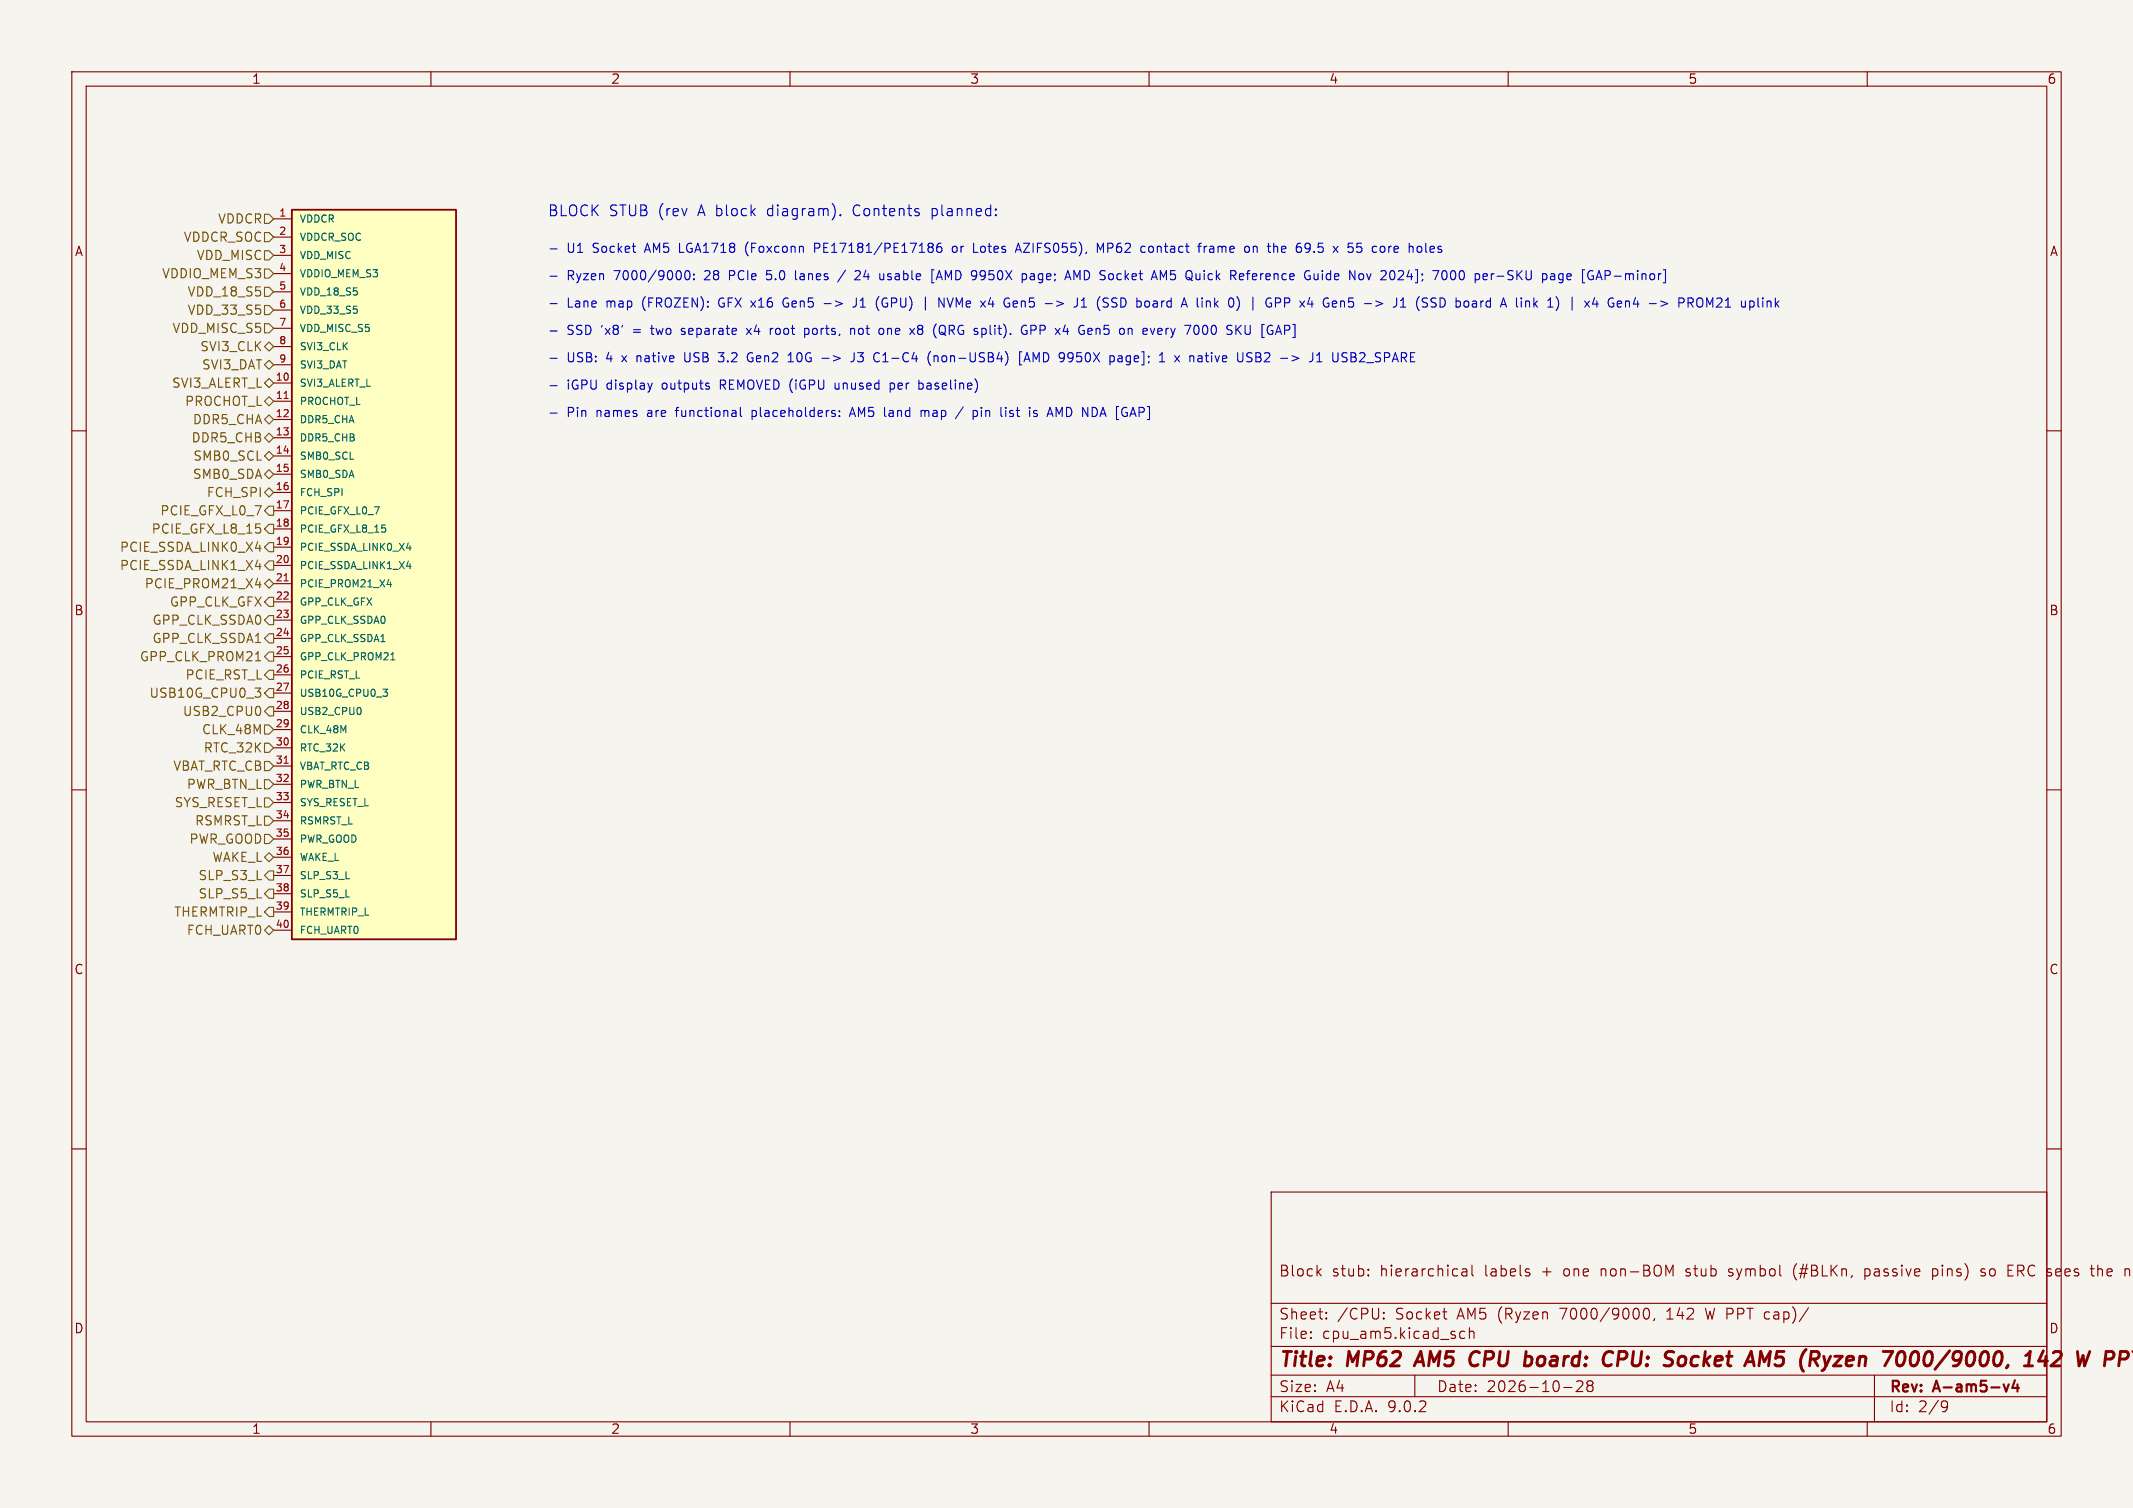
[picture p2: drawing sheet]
<svg xmlns="http://www.w3.org/2000/svg" width="297mm" height="210mm" viewBox="0 0 297 210" stroke-linecap="round" stroke-linejoin="round" font-family="sans-serif">
<path d="M0 0h297v210h-297z" fill="#f5f4ef" stroke="#f5f4ef" stroke-width=".14"/>
<g fill="none" stroke="#840000" stroke-width=".15">
<path d="M10 10h277v190h-277zM12 12h273v186h-273zM60 10v2M110 10v2M160 10v2M210 10v2M260 10v2M10 60h2M285 60h2M10 110h2M285 110h2M10 160h2"/>
<path d="M177 166h108v32h-108zM183.5 177.1l.5 .6M184 176.7l-.6 .6M190.5 177.6h.1l-.1 .1M190.5 176.8h.1l-.1 .1M190.5 177.6v.1M190.5 176.8v.1M203.6 176.8l.1-.1 .5 .1v.9M204.2 177.1h-.5a.29 .29 0 0 0-.2 .3 .29 .29 0 0 0 .2 .3l.5-.1M205 176.2v1.3l.2 .2M213 177.3v.1v.2M234.7 177.6l.2 .1"/>
<path d="M234.8 176.8l-.1 .1 .1 .2M240.7 177.6l.4 .1M240.9 176.7l-.2 .2v.2l.2 .1M250.2 176a1.72 1.72 0 0 0 0 2.3M259.7 176.8l.1-.1 .4 .1M259.7 177.6l.1 .1 .4-.1M259.7 176.7v1.5M269.1 176.8l.4-.1 .3 .3M269.1 176.7v1.5M269.8 177.4l-.3 .3-.4-.1M276.4 176.8l-.4-.1-.2 .2 .1 .2 .5 .2 .1 .1-.1 .2-.2 .1-.4-.1M279.6 177.7h.7"/>
<path d="M279.6 176.2h.7M285 160h2M292.1 176.2v1.5M292.5 176.7l-.4 .1M60 198v2M110 198v2M160 198v2M177 194.5h108M177 191.5h108M177 187.5h108M177 181.5h108M182.5 186.3h.1l-.1 .1"/>
<path d="M182.5 186.3v.1M182.5 185.5v.1M182.5 185.5h.1l-.1 .1M184.7 183.6v.1M184.7 183.6h-.1l.1 .1M184.7 182.8v.1M184.7 182.8h-.1l.1 .1M192.7 183.6v.1M192.7 183.6h-.1l.1 .1M192.7 182.8v.1M192.7 182.8h-.1l.1 .1M197 191.5v3"/>
<path d="M204 185.5l-.5-.1-.3 .3v.4l.2 .2 .1 .1 .5-.1M204.6 185.5a.37 .37 0 0 1 .6 .1v.8M204.6 184.9v1.5M210 198v2M217.7 193.2h1.2M219.5 192.4l.2-.1 .5 .1a.41 .41 0 0 1 .1 .5l-.8 .9h.9M221.2 192.9h-.1a.31 .31 0 0 1-.1-.4 .31 .31 0 0 1 .2-.2l.5 .1a.31 .31 0 0 1 .1 .3 .31 .31 0 0 1-.3 .2M221.2 192.9l-.2 .3v.5l.2 .1 .5-.1 .1-.2-.1-.4-.2-.2M221.2 192.9h.3M229 182.3a.36 .36 0 0 1 .3-.1 .36 .36 0 0 1 .3 .3 .77 .77 0 0 1-.4 1.2 .91 .91 0 0 1-.2-1.4zM230.4 183.6l-.2 .3M232.1 183.7h.9"/>
<path d="M232.2 182.6h-.1M237.5 182.2l.3 1.5M260 198v2M261 191.5v6.5M270.6 195.1h.3l.2 .1a.99 .99 0 0 1-.4 1.4h-.2M271.2 195.7l-.3 .3h-.3"/>
</g>
<path d="M279.7 192.8l-.4 1M280.6 192.2l-.4 1.1h.9M280.9 192.8v1" fill="none" stroke="#840000" stroke-width=".3"/>
<g fill="none" stroke="#840000" stroke-width=".4">
<path d="M197.8 188.2l-.9 2M204.9 190.1l.3 .1 .5-.1M205.6 188.2l-.4 .1-.3 .2M224.2 188.2l.4 .2M225.3 189.3h.8M226.2 188.2h-.7l-.3 2M234.1 188.9l.5 .1 .2 .3-.1 .5-.4 .4M245.7 189.6l.8-1.4-.2 2M247.1 190l.1 .1M251.5 187.9l-.1 .1M255.5 188.9h1l-1.2 1.3h1M266.4 188.3a.44 .44 0 0 1 .7 .3 1.15 1.15 0 0 1-.8 1.6"/>
<path d="M268.1 188.6a1.52 1.52 0 0 0 0 1.5M284.5 188.1l-.6 1.4h1.2M284.9 188.9l-.2 1.3M285.9 188.4l.3-.2h.5a.45 .45 0 0 1 .3 .6l-.1 .3-1.3 1.1h1.2M295.1 189.3h.8a.55 .55 0 0 0 .4-.5 .55 .55 0 0 0-.3-.6h-.7l-.3 2M297 188.2h.1"/>
</g>
<path d="M40.6 29.2h22.9v101.6h-22.9z" fill="#ffffc2"/>
<path d="M40.6 29.2h22.9v101.6h-22.9z" fill="none" stroke="#840000" stroke-width=".25"/>
<g fill="none" stroke="#840000" stroke-width=".15">
<path d="M38.1 30.5h2.5M38.1 33h2.5M38.1 35.6h2.5M38.1 38.1h2.5M38.1 40.6h2.5M38.1 43.2h2.5M38.1 45.7h2.5M38.1 48.3h2.5M38.1 50.8h2.5M38.1 53.3h2.5M38.1 55.9h2.5M38.1 58.4h2.5"/>
<path d="M38.1 61h2.5M38.1 63.5h2.5M38.1 66h2.5M38.1 68.6h2.5M38.1 71.1h2.5M38.1 73.7h2.5M38.1 76.2h2.5M38.1 78.7h2.5M38.1 81.3h2.5M38.1 83.8h2.5M38.1 86.4h2.5M38.1 88.9h2.5"/>
<path d="M38.1 91.4h2.5M38.1 94h2.5M38.1 96.5h2.5M38.1 99.1h2.5M38.1 101.6h2.5M38.1 104.1h2.5M38.1 106.7h2.5M38.1 109.2h2.5M38.1 111.8h2.5M38.1 114.3h2.5M38.1 116.8h2.5M38.1 119.4h2.5"/>
<path d="M38.1 121.9h2.5M38.1 124.5h2.5M38.1 127h2.5M38.1 129.5h2.5"/>
</g>
<path d="M39.6 55.5h.5M39.6 80.9h.5M39.6 106.3h.5" fill="none" stroke="#a90000" stroke-width=".15"/>
<path d="M53.2 73.1h.5M53.6 73.5l.1 .2-.1 .4M56.6 76.3h.6M56.6 78.9h.6M57.1 76v.7M57.1 78.5v.7M50.2 98.6l.1 .3-.1 .5M53.3 96h.6l-.3 .4 .3 .1v.3l-.1 .2h-.3M53.9 81.4h.6M54.4 81.1v.6M54.4 91.9h.6" fill="none" stroke="#006464" stroke-width=".15"/>
<g fill="none" stroke="#725600" stroke-width=".15">
<path d="M36.8 32.4h.7l.6 .6-.6 .7h-.7zM36.8 29.8h.7l.6 .7-.6 .6h-.7zM36.8 34.9h.7l.6 .7-.6 .6h-.7zM36.8 37.5h.7l.6 .6-.6 .6h-.7zM36.8 40h.7l.6 .6-.6 .7h-.7zM36.8 42.5h.7l.6 .7-.6 .6h-.7zM36.8 45.1h.7l.6 .6-.6 .7h-.7zM36.8 48.3l.7-.7 .6 .7-.6 .6zM36.8 50.8l.7-.6 .6 .6-.6 .6zM36.8 53.3l.7-.6 .6 .6-.6 .7zM36.8 55.9l.7-.7 .6 .7-.6 .6zM36.8 58.4l.7-.6 .6 .6-.6 .7z"/>
<path d="M35.6 76.4h.8M35.6 78.9h.8M35.6 73h.6M36.2 75.9v.9M36.2 78.5v.8M36.2 73.5l.1 .2v.3l-.1 .2M36.8 61l.7-.7 .6 .7-.6 .6zM36.8 66l.7-.6 .6 .6-.6 .7zM36.8 68.6l.7-.7 .6 .7-.6 .6zM37.5 75.6h.6v1.2h-.6l-.7-.6zM37.5 78.1h.6v1.3h-.6l-.7-.7zM37.5 62.9l.6 .6-.6 .6-.7-.6z"/>
<path d="M37.5 70.5h.6v1.3h-.6l-.7-.7zM37.5 73h.6v1.3h-.6l-.7-.6zM35.5 95.8h.8l-.4 .5 .3 .1 .1 .5-.2 .2h-.4M35.6 81.4h.8M35.6 92h.7M36.2 81v.9M36.2 98.6v.8M36.8 81.3l.7-.7 .6 .7-.6 .6zM36.8 83.8l.7-.6h.6v1.3h-.6zM36.8 86.4l.7-.7h.6v1.3h-.6zM37.5 88.3h.6v1.2h-.6l-.7-.6zM37.5 90.8h.6v1.3h-.6l-.7-.7z"/>
<path d="M37.5 93.3h.6v1.3h-.6l-.7-.6zM37.5 95.9h.6v1.3h-.6l-.7-.7zM37.5 98.4h.6v1.3h-.6l-.7-.6zM36.8 103.5h.7l.6 .6-.6 .7h-.7zM36.8 101h.7l.6 .6-.6 .6h-.7zM36.8 106h.7l.6 .7-.6 .6h-.7zM36.8 108.6h.7l.6 .6-.6 .7h-.7zM36.8 111.1h.7l.6 .7-.6 .6h-.7zM36.8 113.7h.7l.6 .6-.6 .6h-.7zM36.8 116.2h.7l.6 .6-.6 .7h-.7zM36.8 119.4l.7-.7 .6 .7-.6 .6zM36.8 124.5l.7-.7h.6v1.3h-.6z"/>
<path d="M36.8 129.5l.7-.6 .6 .6-.6 .7zM37.5 121.3h.6v1.3h-.6l-.7-.7zM37.5 126.4h.6v1.2h-.6l-.7-.6z"/>
</g>
<g fill="none" stroke="#0000c2" stroke-width=".15">
<path d="M76.6 34.7h1M76.6 38.5h1M95.5 37.7h.3a.79 .79 0 0 1 0 1.3h-.1a.84 .84 0 0 1-.2-1.3zM96.6 38.2v.1M96.6 38.8v.2M103.9 34.1l-.1 .4 .1 .8M106.7 38.8l.2 .2M107.4 37.7h-.6l-.1 .6 .2-.1M110.8 37.7v1.1l.2 .2M113.4 34.5h.5M113.9 33.9h-.5v1.2M117 29.9l.1 .1h-.1"/>
<path d="M117 29.9l-.1 .1h.1M117 29.9v.1M117.7 37.6l-1.1 1.7M119.1 37.8l.1-.1h.3l.3 .2M119.8 38l-.1 .2-.7 .8h.8M123 38.1v.9M123 38.8l-.1 .2M129.8 29v1.5M129.8 30h.1M129.8 33.9l.1 .2-.1 .3M129.8 34.5l.1 .2-.1 .4M129.9 29l-.1 .1"/>
<path d="M130.1 37.6h-.3v1.8h.3M130.4 39l.4-1.3 .4 1.3M130.5 38.6h.6M131 33.9a.5 .5 0 0 0-.6 .5v.5l.1 .2h.4l.2-.1 .1-.4-.2-.2h-.3l-.3 .2M133.1 34.4l-.3-.1-.2 .2 .1 .5 .1 .1h.3M135.6 35.1h.6M136.6 39h.2M136.7 37.7l-.2 .2v.3l.2 .3M141.4 35.1l.4-1.2 .4 1.2M141.5 34.8h.6M142.8 38.2l.1 .2v.3l-.1 .2M143.5 38.2h.5"/>
<path d="M143.9 38.5h-.3a.25 .25 0 0 0-.2 .2 .25 .25 0 0 0 .2 .3h.3M150.4 37.7l-.4 .9-.5-.9v1.3M152.8 35.1v-1.2l.4 .9 .4-.9v1.2M160.4 34.3l-.3 .1-.2 .1 .1 .5 .4 .1M161.6 37.7l.4 .9 .4-.9v1.3M166.8 34.3h.5M167.3 33.9h-.3M167.7 34.3v.8M168 34.3l-.2 .1-.1 .1M173.5 38.1h.5M174 37.7h-.2l-.1 .2v1.1M174.5 34.4l.4-.1 .2 .2"/>
<path d="M174.5 34.3v.8M178.5 34.4v.7M179 34.6l-.6 .1M182 33.9l.4 .1a.84 .84 0 0 1-.3 1.1M182.4 34.4l-.2 .3h-.2M183.5 38.8l-.2 .2-.3-.1M183.5 38.1v.9M184.1 37.7v.1M184.1 38.1v.9M187.7 35l.2 .1h.3M188.4 33.9h-.6l-.1 .6 .2-.1h.3M190.3 38.1l.3 .9 .3-.9"/>
<path d="M193.4 34.3v.8M193.7 34.3l-.2 .1-.1 .1M194.9 37.7h.4l.1 .3v.2l-.7 .8h.7M198.5 33.9v1.1l.2 .1M199.2 34.4v.7M199.7 34.6l-.6 .1M201.4 37.8l.1 .4-.1 .6M202.1 37.8l.3-.1a.79 .79 0 0 1 0 1.3l-.2-.1-.2-.2v-.5zM207.9 38.1h.1M208.4 38.5h1M217.6 38.2l-.3-.1-.3 .3v.3l.1 .2h.5M217.6 38.1v1l-.2 .3-.3-.1"/>
<path d="M218.6 38.1h-.2l-.2 .2v.6l.4 .1M218.8 38.4l-.6 .1M223.5 37.7h.5l.2 .2-.1 .4-.6 .1M76.6 53.7h1M76.6 42.3h1M76.6 46.1h1M76.6 49.9h1M76.6 57.5h1M90.8 53.3l-.3 .9M94.9 46.5l.1 .1M95 45.7l-.1 .2 .1 .3M95.4 49.1v1l.2 .3"/>
<path d="M100 49.1h.8l-.4 .5h.2M100.1 50.3l.5 .1M103.1 56.7v1.1l.2 .2M103.9 45.7l.7 .9M104.6 45.7l-.7 .9M104.6 49.8h.2M104.7 49.1a.64 .64 0 0 0-.6 .6 .64 .64 0 0 0 .5 .7l.2-.1M104.7 57.2v1.2M104.7 57.9l.1 .1M104.8 57.2h-.1M107.6 45.7l-.2 .1-.1 .2M109.4 41.5a.68 .68 0 0 0-.4 .6 .68 .68 0 0 0 .4 .7"/>
<path d="M109.7 50.4h.8M110 49.3l.1-.2v1.3M112 45.8l.4-.1 .2 .3v.3l-.1 .2h-.5M112 45.7v1.3M114.5 49.9h.9M114.8 42.3h.9M116.3 57.6v.3M116.3 53.3v.7v.1l.3 .1M116.9 57.9v.1M116.9 57.2v.1M118.4 57.6h.6M118.5 45.9l.1-.2 .3 .1 .1 .8"/>
<path d="M118.5 45.7v.9M118.7 56.7l-.4 1.3M118.9 49.1v.9a.41 .41 0 0 1-.4 .4M119.2 41.5v.9a.41 .41 0 0 1-.4 .4M119.4 49.1h.8M119.4 50.3l.2 .1h.4M122.2 43l.2 .3M122.4 41.3l-.2 .3M122.8 45.7l.2 .3v.3l-.2 .3M122.9 50.4h.8M123 49.4l-.1 .1M123 41.6l-.2 .4 .1 .5 .1 .2"/>
<path d="M124 53.3v1.3M124 53.4l.3-.1 .2 .2M124.5 54.1l-.2 .1-.3-.1M128 45.9l-.2 .1v.3l.1 .2 .3 .1M128 45.9h.2M128.1 53.3l.3 .1 .2 .2-.1 .5-.4 .1M128.2 57.2v.8M128.2 57.3l.4-.1 .2 .1M128.2 45.3l-.3 .1-.1 .1 .2 .4M128.8 57.3v.7M129 57.2l-.2 .1M129.2 50l.1 .5 .3 .4"/>
<path d="M129.6 48.9l-.3 .4-.1 .5M130.1 49.7l.1-.2 .3 .1 .1 .8M130.1 49.5v.9M130.7 41.5l.8 1.3v-1.3M131 45.4a.43 .43 0 0 1 .6 .1M131 46.3h.3l.3 .3M131.6 46.4a.43 .43 0 0 1-.6 .1M131.9 41.5l.4 1.3M134.1 56.7l-1.1 1.6M135.5 57.2h.4l.2 .2v.4l-.1 .1h-.5M135.5 57.2v1.2M136.7 56.7v.2"/>
<path d="M137.1 45.7l.2 .3v.3l-.2 .3M140 56.7v.2M140 57.2v.8M140.6 57.9l.3 .1M140.8 57.2l-.2 .1 .2 .3M141.1 42.6l.2 .2 .3-.1M141.6 42l-.3-.1-.2 .2M141.7 42.2l-.6 .1M142.3 49h-.3v1.8h.3M142.5 45.4h.4M142.6 50.4l.4-1.3 .4 1.3M142.7 50h.6"/>
<path d="M142.8 46h.2v.5l-.2 .1-.3-.1M143.9 57.4l.6 .4-.2 .2-.4-.1M144.2 45.4l-.2-.1h-.5v1.3M144.2 45.9l-.2 .1h-.5M144.4 57.2h-.3l-.2 .1M147.1 56.7l.4 .9 .4-.9M147.1 41.9l1 .4-1 .3M148.9 49.1l.5 .1a.84 .84 0 0 1-.3 1.2M149.4 49.7l-.2 .2h-.3M150.6 42.8h.7M150.6 41.9l.3-.4v1.3M154.8 42.7l.5 .1"/>
<path d="M155.3 41.5h-.3l-.2 .2 .1 .3 .4 .2M155.6 50.2l.2 .2 .4-.1M155.7 49.6h.5v.8M156.2 49.8l-.4 .1-.2 .2M161 41.9l-.4 .1M161 42.3h-.3a.25 .25 0 0 0-.2 .2 .25 .25 0 0 0 .2 .3h.3M161.4 45.7l.4 .1v.2l-.6 .2M161.8 46.5l-.4 .1M163.6 49.5l.6 .9M164.2 49.5l-.6 .9M165.7 49.5v.9M166.2 49.6l-.3-.1-.2 .2"/>
<path d="M166.7 41.5v1.1l.2 .2M167.8 49.5h.5M168 45.4l-.3-.1a.79 .79 0 0 0 0 1.3l.3-.1M168.2 50.4h.1M173.4 45.3v1.2l.2 .1 .4-.1M174.1 49.8l.2 .2v.3l-.2 .1M174.1 49.1l.2 .1M174.9 49.7h.4M175.3 49.7l.2 .1M175.4 49.2l-.5-.1v1.3h.5M175.4 49.7h-.1M176.7 41.5l.3 .1"/>
<path d="M176.8 42.2h.3v.4l-.3 .2M178.9 46h.5M178.9 41.5h.5l.2 .2-.1 .4-.6 .1M179.4 45.3h-.5v1.3M184.5 42.7l.3 .1M184.9 41.5l-.4 .1M185.6 49.1v1l.2 .3M187.8 42.6l.1 .2 .5-.1M188.1 49.1h.4l.2 .1 .1 .3-.3 .2M188.1 49.7h.4M188.4 41.5h-.6v.6l.1-.1h.5M188.5 49.7a.34 .34 0 0 1 .4 .3 .34 .34 0 0 1-.3 .4h-.5"/>
<path d="M194.3 42.7l-.3 .1M197.6 41.3a1.46 1.46 0 0 0 0 2M198 42.7l.5 .1M198.6 41.5h-.3l-.3 .2 .2 .3 .3 .2M201.1 41.7l.1 .3-.1 .6M207 42.7h.5M207 42h.5M213.6 41.5v1.3M213.7 42.3l.4 .5M214.1 41.9l-.5 .5M220.7 41.9l.6 .9M221.3 41.9l-.6 .9"/>
<path d="M224.3 41.5a.68 .68 0 0 0-.4 .6 .68 .68 0 0 0 .4 .7M225.4 41.9l.3 .1 .1 .2-.6 .1M225.7 42.7l-.3 .1M226.3 41.9v.9M226.5 41.9l-.2 .1M229.7 42.3h.9M235 41.5h.5l.3 .2-.1 .4-.7 .1M235.4 42.2l.4 .6M239 41.6l.2-.1h.3l.2 .1 .1 .3-.1 .1-.7 .8h.8"/>
</g>
<g font-size="2.8" fill="#840000">
<text x="178" y="190.9">Title:</text>
<text x="187.7" y="190.9">MP62</text>
<text x="198.1" y="190.9">AM5</text>
<text x="206.3" y="190.9">CPU</text>
<text x="214.7" y="190.9">board:</text>
<text x="226.5" y="190.9">CPU:</text>
<text x="235.8" y="190.9">Socket</text>
<text x="248.1" y="190.9">AM5</text>
<text x="256.3" y="190.9">(Ryzen</text>
<text x="268.6" y="190.9">7000/9000,</text>
<text x="289.2" y="190.9">142</text>
</g>
<g font-size="2.1" fill="#0000c2">
<text x="76.2" y="30.2">BLOCK</text>
<text x="84.8" y="30.2">STUB (rev</text>
<text x="97.4" y="30.2">A block</text>
<text x="107.3" y="30.2">diagram).</text>
<text x="119.4" y="30.2">Contents</text>
<text x="130.4" y="30.2">planned:</text>
</g>
<g font-size="2.1" fill="#840000">
<text x="178" y="178">Block</text>
<text x="185.4" y="178">stub:</text>
<text x="192.2" y="178">hierarchical</text>
<text x="206.9" y="178">labels</text>
<text x="215" y="178">+</text>
<text x="218.1" y="178">one</text>
<text x="223.4" y="178">non-BOM</text>
<text x="235.5" y="178">stub</text>
<text x="241.5" y="178">symbol</text>
<text x="250.7" y="178">(#BLKn,</text>
<text x="260.8" y="178">passive</text>
<text x="270.4" y="178">pins)</text>
<text x="277.3" y="178">so</text>
<text x="281.2" y="178">ERC</text>
<text x="286.8" y="178">sees</text>
<text x="293.1" y="178">the</text>
<text x="178" y="184">Sheet:</text>
<text x="186.2" y="184">/CPU:</text>
<text x="194.4" y="184">Socket</text>
<text x="203.1" y="184">AM5 (Ryzen</text>
<text x="217.6" y="184">7000/9000,</text>
<text x="232.7" y="184">142</text>
<text x="238.2" y="184">W PPT cap)/</text>
<text x="178" y="186.7">File:</text>
<text x="184.1" y="186.7">cpu_am5.kicad_sch</text>
<text x="178" y="196.9">KiCad</text>
<text x="178" y="194.1">Size:</text>
<text x="184.7" y="194.1">A4</text>
<text x="185.7" y="196.9">E.D.A.</text>
<text x="193.3" y="196.9">9.0.2</text>
<text x="200" y="194.1">Date:</text>
<text x="207" y="194.1">2026-10-28</text>
<text x="263" y="194.3">Rev:</text>
<text x="263" y="196.9">Id:</text>
<text x="267.1" y="196.9">2/9</text>
<text x="269.4" y="194.3">A-am5-v4</text>
</g>
<g font-size="1.8" fill="#840000">
<text x="35" y="11.9">1</text>
<text x="85" y="11.9">2</text>
<text x="135" y="11.9">3</text>
<text x="185" y="11.9">4</text>
<text x="235" y="11.9">5</text>
<text x="285" y="11.9">6</text>
<text x="10.3" y="35.9">A</text>
<text x="285.3" y="35.9">A</text>
<text x="10.3" y="85.9">B</text>
<text x="285.3" y="85.9">B</text>
<text x="10.3" y="135.9">C</text>
<text x="285.3" y="135.9">C</text>
<text x="10.3" y="185.9">D</text>
<text x="285.3" y="185.9">D</text>
<text x="35" y="199.9">1</text>
<text x="85" y="199.9">2</text>
<text x="135" y="199.9">3</text>
<text x="185" y="199.9">4</text>
<text x="235" y="199.9">5</text>
<text x="285" y="199.9">6</text>
</g>
<g font-size="1.8" fill="#725600">
<text x="25.5" y="33.9">VDDCR_SOC</text>
<text x="30.3" y="31.3">VDDCR</text>
<text x="22.5" y="39">VDDIO_MEM_S3</text>
<text x="26" y="41.5">VDD_18_S5</text>
<text x="27.3" y="36.4">VDD_MISC</text>
<text x="23.9" y="46.6">VDD_MISC_S5</text>
<text x="26" y="44">VDD_33_S5</text>
<text x="27.8" y="49.1">SVI3_CLK</text>
<text x="28" y="51.7">SVI3_DAT</text>
<text x="23.9" y="54.2">SVI3_ALERT_L</text>
<text x="25.7" y="56.7">PROCHOT_L</text>
<text x="26.8" y="59.3">DDR5_CHA</text>
<text x="26.6" y="61.8">DDR5_CHB</text>
<text x="26.8" y="64.4">SMB0_SCL</text>
<text x="22.2" y="72">PCIE_GFX_L0_7</text>
<text x="26.8" y="66.9">SMB0_SDA</text>
<text x="28.7" y="69.4">FCH_SPI</text>
<text x="16.6" y="77.1">PCIE_SSDA_LINK0_X4</text>
<text x="21" y="74.5">PCIE_GFX_L8_15</text>
<text x="16.6" y="79.6">PCIE_SSDA_LINK1_X4</text>
<text x="20" y="82.1">PCIE_PROM21_X4</text>
<text x="21.1" y="87.2">GPP_CLK_SSDA0</text>
<text x="21.1" y="89.8">GPP_CLK_SSDA1</text>
<text x="23.6" y="84.7">GPP_CLK_GFX</text>
<text x="19.4" y="92.3">GPP_CLK_PROM21</text>
<text x="25.7" y="94.8">PCIE_RST_L</text>
<text x="20.7" y="97.4">USB10G_CPU0_3</text>
<text x="25.4" y="99.9">USB2_CPU0</text>
<text x="24" y="107.5">VBAT_RTC_CB</text>
<text x="28" y="102.5">CLK_48M</text>
<text x="28.3" y="105">RTC_32K</text>
<text x="24.2" y="112.6">SYS_RESET_L</text>
<text x="25.9" y="110.1">PWR_BTN_L</text>
<text x="26.3" y="117.7">PWR_GOOD</text>
<text x="27.1" y="115.2">RSMRST_L</text>
<text x="27.5" y="122.8">SLP_S3_L</text>
<text x="27.5" y="125.3">SLP_S5_L</text>
<text x="29.5" y="120.2">WAKE_L</text>
<text x="24.2" y="127.9">THERMTRIP_L</text>
<text x="25.9" y="130.4">FCH_UART0</text>
</g>
<g font-size="1.8" fill="#0000c2">
<text x="78.9" y="35.3">U1</text>
<text x="82.7" y="35.3">Socket</text>
<text x="90.1" y="35.3">AM5</text>
<text x="95" y="35.3">LGA1718</text>
<text x="104.4" y="35.3">(Foxconn</text>
<text x="114.2" y="35.3">PE17181/PE17186</text>
<text x="133.7" y="35.3">or</text>
<text x="136.8" y="35.3">Lotes</text>
<text x="143" y="35.3">AZIFS055),</text>
<text x="154.4" y="35.3">MP62</text>
<text x="160.7" y="35.3">contact</text>
<text x="169" y="35.3">frame</text>
<text x="175.6" y="35.3">on</text>
<text x="179.1" y="35.3">the</text>
<text x="183.2" y="35.3">69.5</text>
<text x="188.6" y="35.3">x</text>
<text x="190.8" y="35.3">55</text>
<text x="194.4" y="35.3">core</text>
<text x="199.7" y="35.3">holes</text>
<text x="78.9" y="39.1">Ryzen</text>
<text x="85.6" y="39.1">7000/9000:</text>
<text x="98.4" y="39.1">28</text>
<text x="102" y="39.1">PCIe</text>
<text x="107.4" y="39.1">5.0</text>
<text x="111.6" y="39.1">lanes</text>
<text x="120.3" y="39.1">24</text>
<text x="123.9" y="39.1">usable</text>
<text x="131.3" y="39.1">[AMD</text>
<text x="137.2" y="39.1">9950X</text>
<text x="144.4" y="39.1">page;</text>
<text x="150.7" y="39.1">AMD Socket</text>
<text x="163.1" y="39.1">AM5</text>
<text x="168" y="39.1">Quick</text>
<text x="174.4" y="39.1">Reference</text>
<text x="185" y="39.1">Guide</text>
<text x="191.4" y="39.1">Nov</text>
<text x="196" y="39.1">2024];</text>
<text x="203.5" y="39.1">7000</text>
<text x="209.5" y="39.1">per-SKU</text>
<text x="219.1" y="39.1">page</text>
<text x="224.8" y="39.1">[GAP-minor]</text>
<text x="78.9" y="42.9">Lane</text>
<text x="78.9" y="46.7">SSD 'x8'</text>
<text x="84.5" y="42.9">map</text>
<text x="88.4" y="46.7">=</text>
<text x="89.7" y="42.9">(FROZEN):</text>
<text x="91.2" y="46.7">two</text>
<text x="95.5" y="46.7">separate</text>
<text x="100.5" y="42.9">GFX x16</text>
<text x="104.9" y="46.7">x4</text>
<text x="108.3" y="46.7">root</text>
<text x="109.9" y="42.9">Gen5</text>
<text x="113.3" y="46.7">ports,</text>
<text x="115.8" y="42.9">-&gt;</text>
<text x="119.9" y="46.7">not</text>
<text x="120.1" y="42.9">J1</text>
<text x="123.4" y="42.9">(GPU)</text>
<text x="124.1" y="46.7">one</text>
<text x="128.6" y="46.7">x8</text>
<text x="130.2" y="42.9">|</text>
<text x="132" y="46.7">(QRG</text>
<text x="132.6" y="42.9">NVMe x4</text>
<text x="137.9" y="46.7">split).</text>
<text x="142.1" y="42.9">Gen5</text>
<text x="144.7" y="46.7">GPP</text>
<text x="148" y="42.9">-&gt;</text>
<text x="149.7" y="46.7">x4</text>
<text x="152.3" y="42.9">J1</text>
<text x="153.1" y="46.7">Gen5</text>
<text x="155.7" y="42.9">(SSD</text>
<text x="159" y="46.7">on</text>
<text x="161.4" y="42.9">board</text>
<text x="162.5" y="46.7">every</text>
<text x="167.9" y="42.9">A link</text>
<text x="168.5" y="46.7">7000</text>
<text x="174.5" y="46.7">SKU</text>
<text x="174.8" y="42.9">0)</text>
<text x="178" y="42.9">|</text>
<text x="179.5" y="46.7">[GAP]</text>
<text x="180.4" y="42.9">GPP</text>
<text x="185.4" y="42.9">x4</text>
<text x="188.8" y="42.9">Gen5</text>
<text x="194.7" y="42.9">-&gt;</text>
<text x="199" y="42.9">J1</text>
<text x="202.3" y="42.9">(SSD</text>
<text x="208" y="42.9">board</text>
<text x="214.6" y="42.9">A link</text>
<text x="221.5" y="42.9">1)</text>
<text x="224.7" y="42.9">|</text>
<text x="227.1" y="42.9">x4</text>
<text x="230.5" y="42.9">Gen4</text>
<text x="236.4" y="42.9">-&gt;</text>
<text x="240.7" y="42.9">PROM21</text>
<text x="78.9" y="50.6">USB:</text>
<text x="84.5" y="50.6">4</text>
<text x="86.9" y="50.6">x</text>
<text x="89.1" y="50.6">native</text>
<text x="96" y="50.6">USB</text>
<text x="100.9" y="50.6">3.2</text>
<text x="105.1" y="50.6">Gen2</text>
<text x="111" y="50.6">10G</text>
<text x="115.9" y="50.6">-&gt;</text>
<text x="120.2" y="50.6">J3</text>
<text x="123.6" y="50.6">C1-C4</text>
<text x="131.3" y="50.6">(non-USB4)</text>
<text x="144.2" y="50.6">[AMD</text>
<text x="150" y="50.6">9950X</text>
<text x="157.2" y="50.6">page];</text>
<text x="166.7" y="50.6">x</text>
<text x="168.9" y="50.6">native</text>
<text x="175.8" y="50.6">USB2</text>
<text x="182" y="50.6">-&gt;</text>
<text x="186.3" y="50.6">J1</text>
<text x="189.6" y="50.6">USB2_SPARE</text>
<text x="78.9" y="54.4">iGPU</text>
<text x="78.9" y="58.2">Pin</text>
<text x="83.1" y="58.2">names</text>
<text x="84.6" y="54.4">display</text>
<text x="90.4" y="58.2">are</text>
<text x="92.5" y="54.4">outputs</text>
<text x="94.6" y="58.2">functional</text>
<text x="100.7" y="54.4">REMOVED (iGPU</text>
<text x="105.3" y="58.2">placeholders:</text>
<text x="117.1" y="54.4">unused</text>
<text x="119.3" y="58.2">AM5</text>
<text x="124.2" y="58.2">land</text>
<text x="125" y="54.4">per</text>
<text x="129.2" y="54.4">baseline)</text>
<text x="129.5" y="58.2">map</text>
<text x="137.1" y="58.2">pin</text>
<text x="141.2" y="58.2">list</text>
<text x="145.4" y="58.2">is</text>
<text x="148.2" y="58.2">AMD NDA [GAP]</text>
</g>
<g font-size="1.4" fill="#a90000">
<text x="38.8" y="30.2">1</text>
<text x="38.8" y="32.8">2</text>
<text x="38.8" y="35.3">3</text>
<text x="38.8" y="37.8">4</text>
<text x="38.8" y="40.4">5</text>
<text x="38.8" y="42.9">6</text>
<text x="38.8" y="45.5">7</text>
<text x="38.3" y="53.1">10</text>
<text x="38.8" y="48">8</text>
<text x="38.8" y="50.5">9</text>
<text x="38.3" y="55.6">11</text>
<text x="38.3" y="58.2">12</text>
<text x="38.3" y="60.7">13</text>
<text x="38.3" y="63.2">14</text>
<text x="38.3" y="65.8">15</text>
<text x="38.3" y="68.3">16</text>
<text x="38.3" y="70.9">17</text>
<text x="38.3" y="73.4">18</text>
<text x="38.3" y="75.9">19</text>
<text x="38.3" y="78.5">20</text>
<text x="38.3" y="81">21</text>
<text x="38.3" y="83.6">22</text>
<text x="38.3" y="86.1">23</text>
<text x="38.3" y="88.6">24</text>
<text x="38.3" y="91.2">25</text>
<text x="38.3" y="93.7">26</text>
<text x="38.3" y="96.3">27</text>
<text x="38.3" y="98.8">28</text>
<text x="38.3" y="101.3">29</text>
<text x="38.3" y="103.9">30</text>
<text x="38.3" y="106.4">31</text>
<text x="38.3" y="109">32</text>
<text x="38.3" y="111.5">33</text>
<text x="38.3" y="114">34</text>
<text x="38.3" y="116.6">35</text>
<text x="38.3" y="119.1">36</text>
<text x="38.3" y="121.7">37</text>
<text x="38.3" y="124.2">38</text>
<text x="38.3" y="126.7">39</text>
<text x="38.3" y="129.3">40</text>
</g>
<g font-size="1.4" fill="#006464">
<text x="41.7" y="31.2">VDDCR</text>
<text x="41.7" y="33.7">VDDCR_SOC</text>
<text x="41.7" y="36.3">VDD_MISC</text>
<text x="41.7" y="38.8">VDDIO_MEM_S3</text>
<text x="41.7" y="41.4">VDD_18_S5</text>
<text x="41.7" y="43.9">VDD_33_S5</text>
<text x="41.7" y="46.4">VDD_MISC_S5</text>
<text x="41.7" y="49">SVI3_CLK</text>
<text x="41.7" y="51.5">SVI3_DAT</text>
<text x="41.7" y="54.1">SVI3_ALERT_L</text>
<text x="41.7" y="56.6">PROCHOT_L</text>
<text x="41.7" y="59.1">DDR5_CHA</text>
<text x="41.7" y="61.7">DDR5_CHB</text>
<text x="41.7" y="64.2">SMB0_SCL</text>
<text x="41.7" y="66.8">SMB0_SDA</text>
<text x="41.7" y="69.3">FCH_SPI</text>
<text x="41.7" y="71.8">PCIE_GFX_L0_7</text>
<text x="41.7" y="74.4">PCIE_GFX_L8_15</text>
<text x="41.7" y="76.9">PCIE_SSDA_LINK0_X4</text>
<text x="41.7" y="79.5">PCIE_SSDA_LINK1_X4</text>
<text x="41.7" y="82">PCIE_PROM21_X4</text>
<text x="41.7" y="84.5">GPP_CLK_GFX</text>
<text x="41.7" y="87.1">GPP_CLK_SSDA0</text>
<text x="41.7" y="89.6">GPP_CLK_SSDA1</text>
<text x="41.7" y="92.2">GPP_CLK_PROM21</text>
<text x="41.7" y="94.7">PCIE_RST_L</text>
<text x="41.7" y="97.2">USB10G_CPU0_3</text>
<text x="41.7" y="99.8">USB2_CPU0</text>
<text x="41.7" y="102.3">CLK_48M</text>
<text x="41.7" y="104.9">RTC_32K</text>
<text x="41.7" y="107.4">VBAT_RTC_CB</text>
<text x="41.7" y="109.9">PWR_BTN_L</text>
<text x="41.7" y="112.5">SYS_RESET_L</text>
<text x="41.7" y="115">RSMRST_L</text>
<text x="41.7" y="117.6">PWR_GOOD</text>
<text x="41.7" y="120.1">WAKE_L</text>
<text x="41.7" y="122.6">SLP_S3_L</text>
<text x="41.7" y="125.2">SLP_S5_L</text>
<text x="41.7" y="127.7">THERMTRIP_L</text>
<text x="41.7" y="130.3">FCH_UART0</text>
</g>
</svg>
